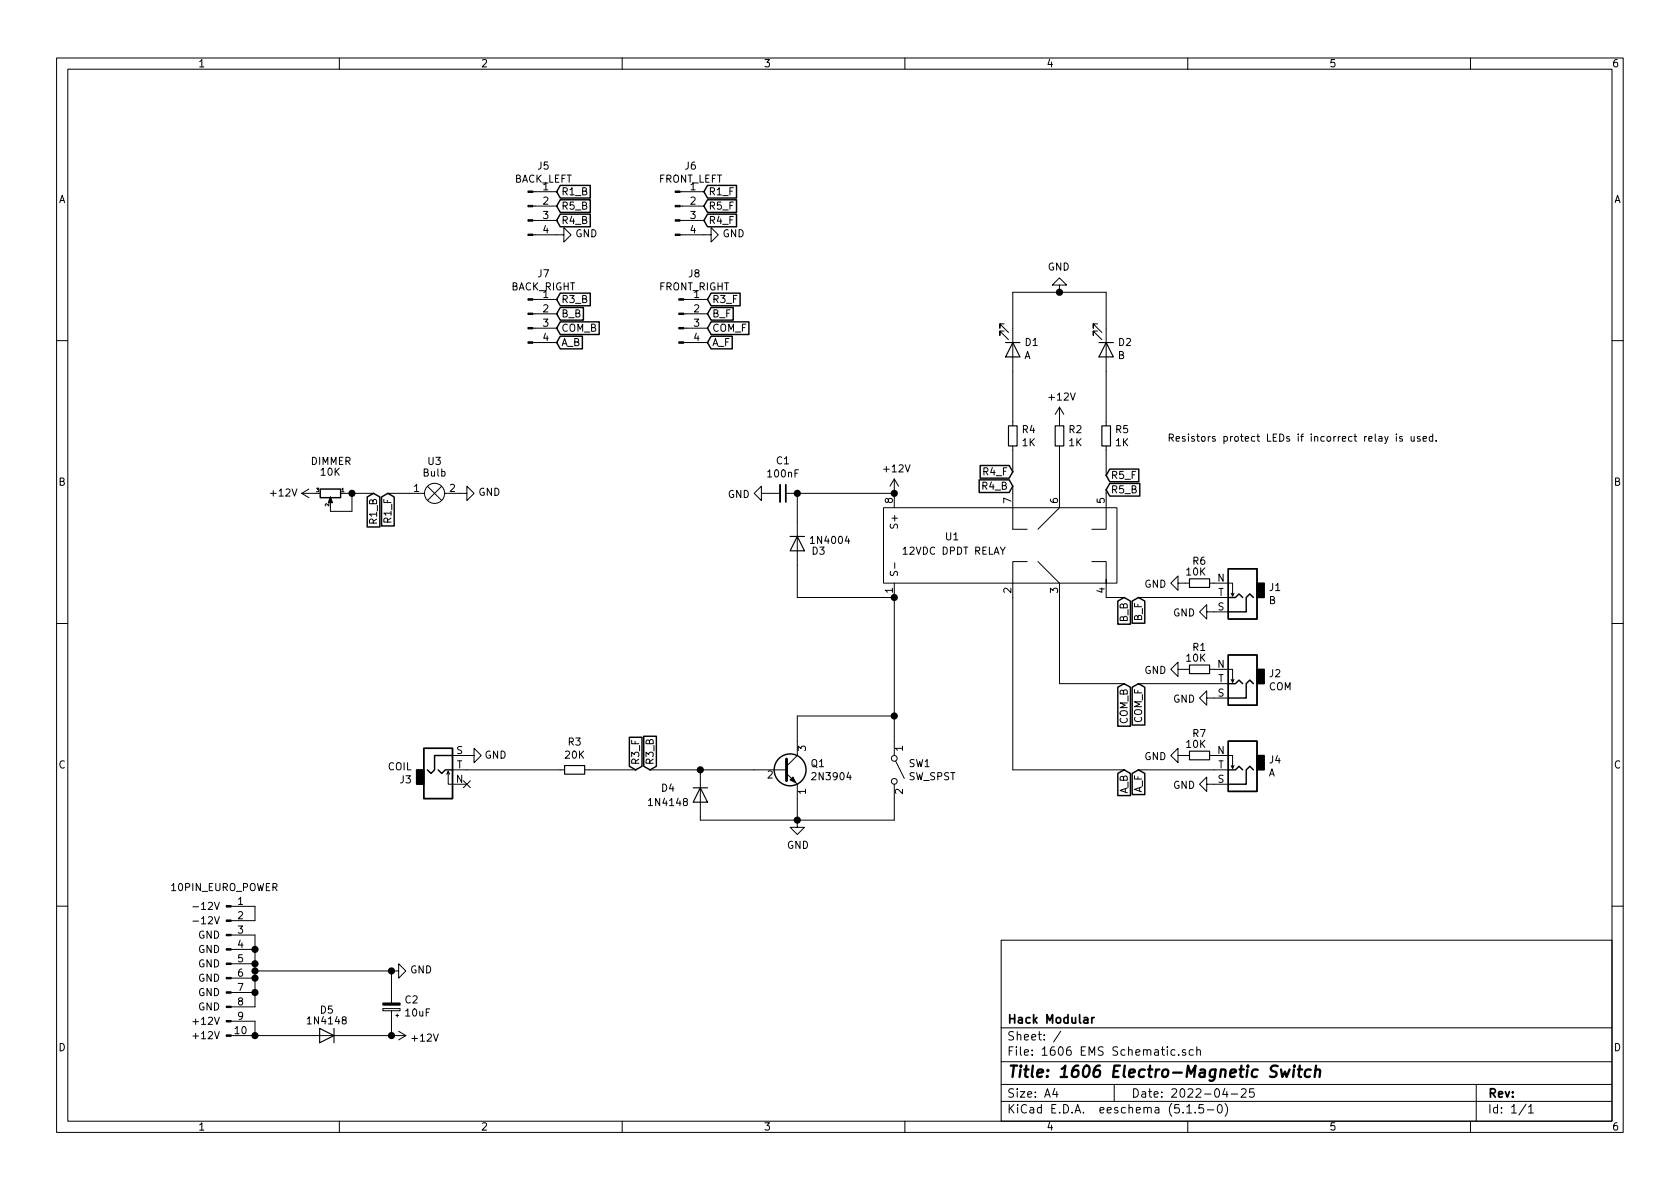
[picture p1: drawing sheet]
<svg xmlns="http://www.w3.org/2000/svg" width="297mm" height="210mm" viewBox="0 0 297 210" stroke-linecap="round" stroke-linejoin="round" font-family="sans-serif">
<g fill="none" stroke="#000" stroke-width=".18">
<path d="M10 10.3h277v189.9h-277zM12 12.2h273v186.1h-273zM60 10.3v1.9M110 10.3v1.9M160 10.3v1.9M210 10.3v1.9M260 10.3v1.9M94.2 39h4.2M94.2 36.4h4.2M94.2 33.9h4.2M120.2 39h4.3M120.2 36.4h4.3"/>
<path d="M120.2 33.9h4.3M94.2 41.5h5.5v-1.2l1.3 1.2-1.3 1.3v-1.3M94.2 58h4.2M94.2 55.5h4.2M94.2 53h4.2M120.2 41.5h5.5v-1.2l1.3 1.2-1.3 1.3v-1.3M120.9 58h4.2M120.9 55.5h4.2M120.9 53h4.2M177.5 57.3h-.7v.7v-.7l1.5 1.5M177.5 58.5h-.7v.8v-.8l1.5 1.6M187.3 50.4h1.3l-1.3-1.3-1.2 1.3h1.2v1.3"/>
<path d="M194.1 57.3h-.8v.7v-.7l1.5 1.5M194.1 58.5h-.8v.8v-.8l1.5 1.6M10 60.2h2M94.2 60.6h4.2M120.9 60.6h4.2M179.1 75.3v-23.6h16.5v23.6M179.1 78.9v4.5M187.3 72l-.7 1.3M187.3 72v3.3M187.3 78.9v10.9l-3.8 3.8M187.3 72l.8 1.3M195.6 78.9v5.2"/>
<path d="M244.8 77.2l.3 .8M245.4 77.2l-.4 1.1-.2 .2M246.9 76.8v.1M246.9 77.2v.8M247.9 77.2h-.3l-.2 .2 .1 .1 .4 .2v.3h-.5M249.5 77.2l.1 .8h.3l.1-.1M250 77.2v.8M251.1 77.2h-.3l-.2 .2v.1l.5 .2v.3h-.5M251.6 77.6l.6-.1v-.3h-.4l-.2 .2 .1 .6h.5M253.3 77.2h-.4l-.2 .2 .1 .6h.5M253.3 76.8v1.2M253.9 77.9v.1"/>
<path d="M285 60.2h2M53.3 87.2h2.6M53.3 87.2l1.3 .8M54.6 86.5l-1.3 .7M61 87.2h5M62.2 87.2v3.2h-3.8v-.6M68.6 87.2h6.5M75.6 86l2.5 2.5M78.1 86l-2.5 2.5M78.6 87.2h3.9v-1.2l1.3 1.2-1.3 1.3v-1.3M134.6 87.2v-1.2l-1.3 1.2 1.3 1.3v-1.3h3.3M138.9 87.2h19.2"/>
<path d="M141 87.2v18.5h17.1M156.2 89.8h41.3v13.3h-41.3zM158.1 84.7v5.1M158.1 84.7l-.7 1.3M158.1 84.7l.8 1.3M158.2 99.5v1M179.1 86v7.6h2.5M181.6 99.3h-2.5v36.8h19.7M183.5 99.3l3.8 3.8v17.8h11.5M193 99.3h2.6v3.8v-.6M195.6 86.6v7h-2.6M10 110.3h2"/>
<path d="M157.5 101l-.1 .5 .1 .2h.4l.2-.5 .3-.2 .3 .3-.1 .5M158.1 103.1v30.5M195.6 103.1v2.6h3.2M201.3 105.7h15.9M208.3 103.1v-1.3l-1.3 1.3 1.3 1.3v-1.3h2M208.3 118.4v-1.3l-1.3 1.3 1.3 1.2v-1.2h2M213.4 108.2v-1.3l-1.3 1.3 1.3 1.3v-1.3h3.8M213.9 103.1h4v2.3l.3-.5M213.9 118.4h4v2.2l.3-.5M217.7 104.9l.2 .5M285 110.3h2M79 136.9l.2-.5v2.3h3.3"/>
<path d="M79.2 136.4l.3 .5M80 133.6h3.8v-1.3l1.3 1.3-1.3 1.3v-1.3M80 136.1h19.8M81.9 138.1l1.3 1.2M83.2 138.1l-1.3 1.2M103.4 136.1h9M114.9 136.1h24.2M123.8 136.1v8.9h34.3v-6.3M139.1 136.8l1.9 1.9v7.6h1.2l-1.2 1.3-1.3-1.3h1.3M158.1 126.6h-17.1v7l-1.9 1.9M158.4 134.6l1.5 3.1M201.3 120.9h15.9"/>
<path d="M201.3 136.1h15.9M208.3 133.6v-1.3l-1.3 1.3 1.3 1.3v-1.3h2M213.4 123.4v-1.2l-1.3 1.2 1.3 1.3v-1.3h3.8M213.4 138.7v-1.3l-1.3 1.3 1.3 1.2v-1.2h3.8M213.9 133.6h4v2.3l.3-.5M217.7 120.1l.2 .5M217.7 135.4l.2 .5M10 160.2h2M34.1 160.3h1M34.1 162.9h1M40 160.3h5.1v2.5h-5.1M40 165.3h5.1v12.7h-5.1"/>
<path d="M40 167.9h5.1M40 170.4h5.1M40 173h5.1M40 175.5h5.1M45.1 171.7h24.1M67.7 178.4h3v.3h-3zM69.2 171.7h1.3v-1.3l1.3 1.3-1.3 1.3v-1.3M69.2 171.7v5.7M69.2 178.7v4.4M70 179.6h.5M70.2 179.3v.5M177 166.3h108v32h-108z"/>
<path d="M285 160.2h2M34.1 183.2h1M34.1 180.7h1M40 183.1h31.8M40 180.6h5.1v2.5M60 198.3v1.9M70.5 182.4l1.3 .7M71.8 183.1l-1.3 .8M110 198.3v1.9M160 198.3v1.9M177 194.8h108M177 191.8h108"/>
<path d="M177 187.8h108M177 181.8h108M186.5 192.5l-.4 1h1M186.8 193v1M187.6 182.3l-1.3 2M197 191.8v3M207.7 185.7l-.4-.1-.3 .3 .1 .6 .2 .1 .4-.1M208.4 186.5v.1M209.6 185.7l-.4-.1-.2 .2 .1 .2 .5 .2v.3h-.6M209.8 195.8l.5-.5v1.5M209.8 196.8h.9M210 198.3v1.9"/>
<path d="M211 185.7l-.5-.1-.2 .3v.6l.2 .1 .5-.1M211.3 196.7v.1M211.6 185.7l.2-.1 .4 .1v.9M211.6 185.1v1.5M212.8 195.3h-.8v.7l.2-.1 .5 .1 .1 .2v.5l-.3 .1-.5-.1M213.5 196.3h1.1M215.5 195.4l.1-.1a.81 .81 0 0 1 .6 .6 .81 .81 0 0 1-.3 .8l-.2 .1a.8 .8 0 0 1-.5-.6 .8 .8 0 0 1 .3-.8zM216.6 192.5l-.4 1h.9M216.6 195.1a1.71 1.71 0 0 1 0 2.3M216.9 193v1M217.7 193.5h1.1M219.5 192.7l.2-.2h.3l.3 .2v.3v.2l-.9 .8h.9"/>
<path d="M221.7 192.5h-.7l-.1 .7 .2-.1 .5 .1 .2 .2-.1 .5-.2 .1-.6-.1M260 198.3v1.9M261 191.8v6.5M269.8 195.2l-1.2 2M270.3 195.8l.4-.5v1.5M270.3 196.8h.8"/>
<circle cx="76.8" cy="87.2" r="1.78"/>
<circle cx="158.1" cy="138.2" r=".51"/>
<circle cx="158.1" cy="134.1" r=".51"/>
</g>
<path d="M225.9 188.5l-.3-.1-.7 .1a.47 .47 0 0 0-.2 .5 .47 .47 0 0 0 .3 .4l.4 .1a.48 .48 0 0 1 .3 .5 .48 .48 0 0 1-.4 .4l-.8-.1M226.5 189.1l.2 1.3 .5-.9 .3 .9 .5-1.3M228.8 189.1l-.2 1.3M228.9 188.4v.2M229.5 189.1h.7M229.8 188.4l-.2 1.8 .1 .1 .3 .1M231.7 189.2a.68 .68 0 0 0-.9 .3l-.1 .6 .1 .2 .2 .1 .6-.1M232.6 189.3a.5 .5 0 0 1 .8 .1l-.1 1M232.7 188.4l-.3 2" fill="none" stroke="#000" stroke-width=".41"/>
<path d="M138.9 85.7v3.1M193 179.9v1M193.5 179.9l-.3 .1-.2 .2" fill="none" stroke="#000" stroke-width=".3"/>
<g fill="#000" stroke="#000" stroke-width=".18">
<path d="M93.3 38.9h.9v.2h-.9zM93.3 36.3h.9v.3h-.9zM93.3 33.8h.9v.2h-.9zM119.4 38.9h.8v.2h-.8zM119.4 36.3h.8v.3h-.8zM119.4 33.8h.8v.2h-.8zM93.3 57.9h.9v.3h-.9zM93.3 55.4h.9v.2h-.9zM93.3 52.8h.9v.3h-.9zM93.3 41.4h.9v.3h-.9zM119.4 41.4h.8v.3h-.8zM120 57.9h.9v.3h-.9z"/>
<path d="M120 55.4h.9v.2h-.9zM120 52.8h.9v.3h-.9zM93.3 60.4h.9v.3h-.9zM120 60.4h.9v.3h-.9zM58.4 87.9l.4 1h-.8l.4-1v.2zM139.7 137.9l.5-.5 .5 1zM40 177.9h.9v.3h-.9zM40 175.4h.9v.2h-.9zM40 172.8h.9v.3h-.9zM40 170.3h.9v.3h-.9zM40 167.8h.9v.2h-.9zM40 165.2h.9v.3h-.9z"/>
<path d="M40 162.7h.9v.2h-.9zM40 160.1h.9v.3h-.9zM67.7 177.4h3v.3h-3zM40 183h.9v.3h-.9zM40 180.5h.9v.2h-.9z"/>
</g>
<path d="M137.9 85.7v3.1" fill="none" stroke="#000" stroke-width=".33"/>
<g fill="none" stroke="#000" stroke-width=".2">
<path d="M177.8 60.6h2.5M178.3 75.3h1.5v3.6h-1.5zM179.1 60.6l1.2 2.5h-2.5zM186.6 75.3h1.5v3.6h-1.5zM194.3 60.6h2.5M194.8 75.3h1.5v3.6h-1.5zM195.6 60.6l1.2 2.5h-2.5zM139.7 94.9h2.5M141 94.9l1.2 2.5h-2.5zM210.3 117.6h3.6v1.5h-3.6zM210.3 102.4h3.6v1.5h-3.6zM99.8 135.4h3.6v1.5h-3.6z"/>
<path d="M122.6 139.3h2.5M123.8 139.3l1.3 2.6h-2.5zM210.3 132.8h3.6v1.6h-3.6zM56.5 181.9l2.6 1.2-2.6 1.3zM59.1 181.9v2.5"/>
</g>
<g fill="none" stroke="#000" stroke-width=".25">
<path d="M99.1 32.8h5.3v2.2h-5.3l-.7-1.1zM99.1 35.3h5.3v2.3h-5.3l-.7-1.2zM99.1 37.9h5.3v2.2h-5.3l-.7-1.1zM125.1 32.8h5.1v2.2h-5.1l-.6-1.1zM125.1 35.3h5.1v2.3h-5.1l-.6-1.2zM125.1 37.9h5.1v2.2h-5.1l-.6-1.1zM99.1 51.8h5.3v2.3h-5.3l-.7-1.1zM99.1 54.4h4v2.2h-4l-.7-1.1zM99.1 56.9h6.8v2.3h-6.8l-.7-1.2zM99.1 59.5h3.9v2.2h-3.9l-.7-1.1zM125.7 51.8h5.2v2.3h-5.2l-.6-1.1zM125.7 54.4h3.9v2.2h-3.9l-.6-1.1z"/>
<path d="M125.7 56.9h6.7v2.3h-6.7l-.6-1.2zM125.7 59.5h3.8v2.2h-3.8l-.6-1.1zM56.6 86.5h3.6v1.5h-3.6zM64.9 87.9l1.1-.7 1.2 .7v5.3h-2.3zM67.5 87.9l1.1-.7 1.1 .7v5.1h-2.2zM173.1 84.9h5.3l.7 1.1-.7 1.1h-5.3zM173.3 82.3h5.1l.7 1.1-.7 1.2h-5.1zM196.2 85.5h5.3v2.2h-5.3l-.6-1.1zM196.2 83h5.1v2.2h-5.1l-.6-1.1zM197.6 106.3l1.2-.6 1.1 .6v4.1h-2.3zM200.2 106.3l1.1-.6 1.1 .6v3.9h-2.2zM217.2 100.6h5v8.9h-5z"/>
<path d="M217.2 115.8h5v8.9h-5zM217.2 105.7h1.2l.7-.7 .6 .7M221.6 105.7l-.6-.7-.7 .7v2.5h-3.1M74.9 132.3h5.1v8.9h-5.1zM77.5 136.1l.6 .7 .6-.7h1.3M80 133.6h-3.2v2.5l-.6 .7-.6-.7M111.3 130.4h2.2v5.1l-1.1 .6-1.1-.6zM113.8 130.2h2.3v5.3l-1.2 .6-1.1-.6zM197.6 136.8l1.2-.7 1.1 .7v3.9h-2.3zM197.6 121.5l1.2-.6 1.1 .6v6.9h-2.3zM200.2 136.8l1.1-.7 1.1 .7v3.7h-2.2zM200.2 121.5l1.1-.6 1.1 .6v6.7h-2.2z"/>
<path d="M217.2 131.1h5v8.8h-5zM217.2 120.9h1.2l.7-.6 .6 .6M217.2 136.1h1.2l.7-.6 .6 .6M221.6 120.9l-.6-.6-.7 .6v2.5h-3.1M221.6 136.1l-.6-.6-.7 .6v2.6h-3.1"/>
<circle cx="139.7" cy="136.1" r="2.82"/>
</g>
<g fill="#000" stroke="#000" stroke-width=".25">
<path d="M222.2 103.1h1.3v2.6h-1.3zM73.7 136.1h1.2v2.6h-1.2zM222.2 118.4h1.3v2.5h-1.3zM222.2 133.6h1.3v2.5h-1.3z"/>
<circle cx="187.3" cy="51.7" r=".51"/>
<circle cx="62.2" cy="87.2" r=".51"/>
<circle cx="141" cy="87.2" r=".51"/>
<circle cx="158.1" cy="87.2" r=".51"/>
<circle cx="158.1" cy="105.7" r=".51"/>
<circle cx="123.8" cy="136.1" r=".51"/>
<circle cx="158.1" cy="126.6" r=".51"/>
<circle cx="141" cy="145" r=".51"/>
<circle cx="45.1" cy="173" r=".51"/>
<circle cx="45.1" cy="175.5" r=".51"/>
<circle cx="45.1" cy="167.9" r=".51"/>
<circle cx="45.1" cy="170.4" r=".51"/>
<circle cx="45.1" cy="171.7" r=".51"/>
<circle cx="69.2" cy="171.7" r=".51"/>
<circle cx="45.1" cy="183.1" r=".51"/>
<circle cx="69.2" cy="183.1" r=".51"/>
</g>
<path d="M139.1 134.2v3.8" fill="none" stroke="#000" stroke-width=".51"/>
<text font-size="2.8" x="178" y="190.5">Title: 1606 Electro-Magnetic Switch</text>
<g font-size="2.1">
<text x="178" y="184">Sheet: /</text>
<text x="178" y="181">Hack Modular</text>
<text x="178" y="186.7">File: 1606 EMS Schematic.sch</text>
<text x="178" y="196.9">KiCad E.D.A. eeschema (5.1.5-0)</text>
<text x="178" y="194.1">Size: A4</text>
<text x="200" y="194.1">Date: 2022-04-25</text>
<text x="263" y="194.1">Rev:</text>
<text x="263" y="196.9">Id: 1/1</text>
</g>
<g font-size="1.8">
<text x="35" y="11.9">1</text>
<text x="85" y="11.9">2</text>
<text x="135" y="11.9">3</text>
<text x="185" y="11.9">4</text>
<text x="235" y="11.9">5</text>
<text x="285" y="11.9">6</text>
<text x="95.1" y="30">J5</text>
<text x="121.2" y="30">J6</text>
<text x="10.4" y="35.9">A</text>
<text x="90.8" y="32.3">BACK_LEFT</text>
<text x="96" y="33.6">1</text>
<text x="99.2" y="34.5">R1_B</text>
<text x="116.4" y="32.3">FRONT_LEFT</text>
<text x="122.1" y="33.6">1</text>
<text x="125.2" y="34.5">R1_F</text>
<text x="285.4" y="35.9">A</text>
<text x="96" y="36.2">2</text>
<text x="96" y="38.7">3</text>
<text x="96" y="41.3">4</text>
<text x="99.2" y="37.1">R5_B</text>
<text x="99.2" y="39.6">R4_B</text>
<text x="101.7" y="42">GND</text>
<text x="122.1" y="36.2">2</text>
<text x="122.1" y="38.7">3</text>
<text x="122.1" y="41.3">4</text>
<text x="125.2" y="37.1">R5_F</text>
<text x="125.2" y="39.6">R4_F</text>
<text x="127.8" y="42">GND</text>
<text x="185.2" y="47.8">GND</text>
<text x="90.3" y="51.4">BACK_RIGHT</text>
<text x="95.1" y="49">J7</text>
<text x="96" y="52.7">1</text>
<text x="99.2" y="53.6">R3_B</text>
<text x="116.5" y="51.4">FRONT_RIGHT</text>
<text x="121.8" y="49">J8</text>
<text x="122.7" y="52.7">1</text>
<text x="125.9" y="53.6">R3_F</text>
<text x="96" y="55.2">2</text>
<text x="96" y="57.8">3</text>
<text x="99.2" y="56.1">B_B</text>
<text x="99.2" y="58.7">COM_B</text>
<text x="122.7" y="55.2">2</text>
<text x="122.7" y="57.8">3</text>
<text x="125.9" y="56.1">B_F</text>
<text x="125.9" y="58.7">COM_F</text>
<text x="96" y="60.3">4</text>
<text x="99.2" y="61.2">A_B</text>
<text x="122.7" y="60.3">4</text>
<text x="125.9" y="61.2">A_F</text>
<text x="181.1" y="63.5">A</text>
<text x="181.3" y="61.2">D1</text>
<text x="197.7" y="63.5">B</text>
<text x="197.8" y="61.2">D2</text>
<text x="185.6" y="70.8">+12V</text>
<text x="180.8" y="76.6">R4</text>
<text x="189" y="76.6">R2</text>
<text x="197.3" y="76.6">R5</text>
<text x="55" y="82.2">DIMMER</text>
<text x="75.7" y="82.2">U3</text>
<text x="137.3" y="82.1">C1</text>
<text x="156.4" y="83.5">+12V</text>
<text x="180.8" y="78.9">1K</text>
<text x="189" y="78.9">1K</text>
<text x="197.3" y="78.9">1K</text>
<text x="206.4" y="78.1">Resistors protect LEDs if incorrect relay is used.</text>
<text x="10.4" y="85.9">B</text>
<text x="48" y="87.8">+12V</text>
<text x="56.8" y="84.1">10K</text>
<text x="73.2" y="87">1</text>
<text x="74.9" y="84.3">Bulb</text>
<text x="79.5" y="87">2</text>
<text x="84.6" y="87.7">GND</text>
<text x="128.7" y="88.1">GND</text>
<text x="135.9" y="84.4">100nF</text>
<text x="157.9" y="89" transform="rotate(-90 157.9 89)">8</text>
<text x="173.8" y="86.6">R4_B</text>
<text x="174" y="84.1">R4_F</text>
<text x="178.8" y="89" transform="rotate(-90 178.8 89)">7</text>
<text x="187.1" y="89" transform="rotate(-90 187.1 89)">6</text>
<text x="195.3" y="89" transform="rotate(-90 195.3 89)">5</text>
<text x="196.4" y="87.2">R5_B</text>
<text x="196.4" y="84.7">R5_F</text>
<text x="285.4" y="85.9">B</text>
<text x="66.7" y="92.6" transform="rotate(-90 66.7 92.6)">R1_B</text>
<text x="69.2" y="92.3" transform="rotate(-90 69.2 92.3)">R1_F</text>
<text x="158.7" y="93" transform="rotate(-90 158.7 93)">S+</text>
<text x="167.2" y="95.5">U1</text>
<text x="143.6" y="98.1">D3</text>
<text x="143.6" y="96.2">1N4004</text>
<text x="159.9" y="98.1">12VDC DPDT RELAY</text>
<text x="209.8" y="101.8">10K</text>
<text x="210.9" y="99.9">R6</text>
<text x="157.9" y="104.9" transform="rotate(-90 157.9 104.9)">1</text>
<text x="178.8" y="104.9" transform="rotate(-90 178.8 104.9)">2</text>
<text x="187.1" y="104.9" transform="rotate(-90 187.1 104.9)">3</text>
<text x="195.3" y="104.9" transform="rotate(-90 195.3 104.9)">4</text>
<text x="202.3" y="103.9">GND</text>
<text x="215.3" y="102.9">N</text>
<text x="215.3" y="107.9">S</text>
<text x="215.4" y="105.4">T</text>
<text x="224.4" y="106.8">B</text>
<text x="224.5" y="104.5">J1</text>
<text x="199.4" y="110" transform="rotate(-90 199.4 110)">B_B</text>
<text x="201.9" y="109.8" transform="rotate(-90 201.9 109.8)">B_F</text>
<text x="207.4" y="109">GND</text>
<text x="202.3" y="119.2">GND</text>
<text x="209.8" y="117">10K</text>
<text x="210.9" y="115.1">R1</text>
<text x="215.3" y="118.1">N</text>
<text x="224.5" y="119.8">J2</text>
<text x="207.4" y="124.3">GND</text>
<text x="215.3" y="123.2">S</text>
<text x="215.4" y="120.6">T</text>
<text x="224.3" y="122.1">COM</text>
<text x="100.5" y="131.8">R3</text>
<text x="199.4" y="128.1" transform="rotate(-90 199.4 128.1)">COM_B</text>
<text x="201.9" y="127.9" transform="rotate(-90 201.9 127.9)">COM_F</text>
<text x="210.9" y="130.3">R7</text>
<text x="10.4" y="135.9">C</text>
<text x="68.6" y="136.2">COIL</text>
<text x="80.7" y="133.3">S</text>
<text x="80.7" y="135.9">T</text>
<text x="85.7" y="134.2">GND</text>
<text x="100" y="134.2">20K</text>
<text x="113" y="135.4" transform="rotate(-90 113 135.4)">R3_F</text>
<text x="115.6" y="135.4" transform="rotate(-90 115.6 135.4)">R3_B</text>
<text x="135.7" y="137.7">2</text>
<text x="142.5" y="132.8" transform="rotate(-90 142.5 132.8)">3</text>
<text x="143.4" y="135.7">Q1</text>
<text x="143.9" y="138">2N3904</text>
<text x="159.6" y="132.8" transform="rotate(-90 159.6 132.8)">1</text>
<text x="160.6" y="138">SW_SPST</text>
<text x="160.7" y="135.7">SW1</text>
<text x="202.3" y="134.4">GND</text>
<text x="209.8" y="132.3">10K</text>
<text x="215.3" y="133.3">N</text>
<text x="215.4" y="135.9">T</text>
<text x="224.3" y="137.3">A</text>
<text x="224.5" y="135">J4</text>
<text x="285.4" y="135.9">C</text>
<text x="70.8" y="138.5">J3</text>
<text x="80.6" y="138.4">N</text>
<text x="115" y="142.5">1N4148</text>
<text x="117" y="140">D4</text>
<text x="142.5" y="140.4" transform="rotate(-90 142.5 140.4)">1</text>
<text x="159.6" y="140.4" transform="rotate(-90 159.6 140.4)">2</text>
<text x="199.4" y="140.5" transform="rotate(-90 199.4 140.5)">A_B</text>
<text x="201.9" y="140.3" transform="rotate(-90 201.9 140.3)">A_F</text>
<text x="207.4" y="139.5">GND</text>
<text x="215.3" y="138.4">S</text>
<text x="139.1" y="150.1">GND</text>
<text x="30.4" y="157.6">10PIN_EURO_POWER</text>
<text x="35.3" y="160.9">-12V</text>
<text x="42.1" y="160">1</text>
<text x="35.1" y="166">GND</text>
<text x="35.3" y="163.4">-12V</text>
<text x="42.1" y="162.6">2</text>
<text x="42.1" y="165.1">3</text>
<text x="42.1" y="167.6">4</text>
<text x="35.1" y="168.5">GND</text>
<text x="35.1" y="171.1">GND</text>
<text x="35.1" y="173.6">GND</text>
<text x="42.1" y="170.2">5</text>
<text x="42.1" y="172.7">6</text>
<text x="72.5" y="172.1">GND</text>
<text x="35.1" y="176.1">GND</text>
<text x="35.1" y="178.7">GND</text>
<text x="42.1" y="175.3">7</text>
<text x="42.1" y="177.8">8</text>
<text x="56.7" y="179.2">D5</text>
<text x="71.7" y="177.4">C2</text>
<text x="71.8" y="179.8">10uF</text>
<text x="10.4" y="185.9">D</text>
<text x="34.8" y="183.8">+12V</text>
<text x="34.8" y="181.2">+12V</text>
<text x="41.6" y="182.9">10</text>
<text x="42.1" y="180.3">9</text>
<text x="54.7" y="181.1">1N4148</text>
<text x="73" y="184.2">+12V</text>
<text x="285.4" y="185.9">D</text>
<text x="35" y="199.9">1</text>
<text x="85" y="199.9">2</text>
<text x="135" y="199.9">3</text>
<text x="185" y="199.9">4</text>
<text x="235" y="199.9">5</text>
<text x="285" y="199.9">6</text>
</g>
<g font-size=".9">
<text x="56" y="87">3</text>
<text x="58.2" y="89.5" transform="rotate(-90 58.2 89.5)">2</text>
<text x="60.4" y="87">1</text>
</g>
</svg>
